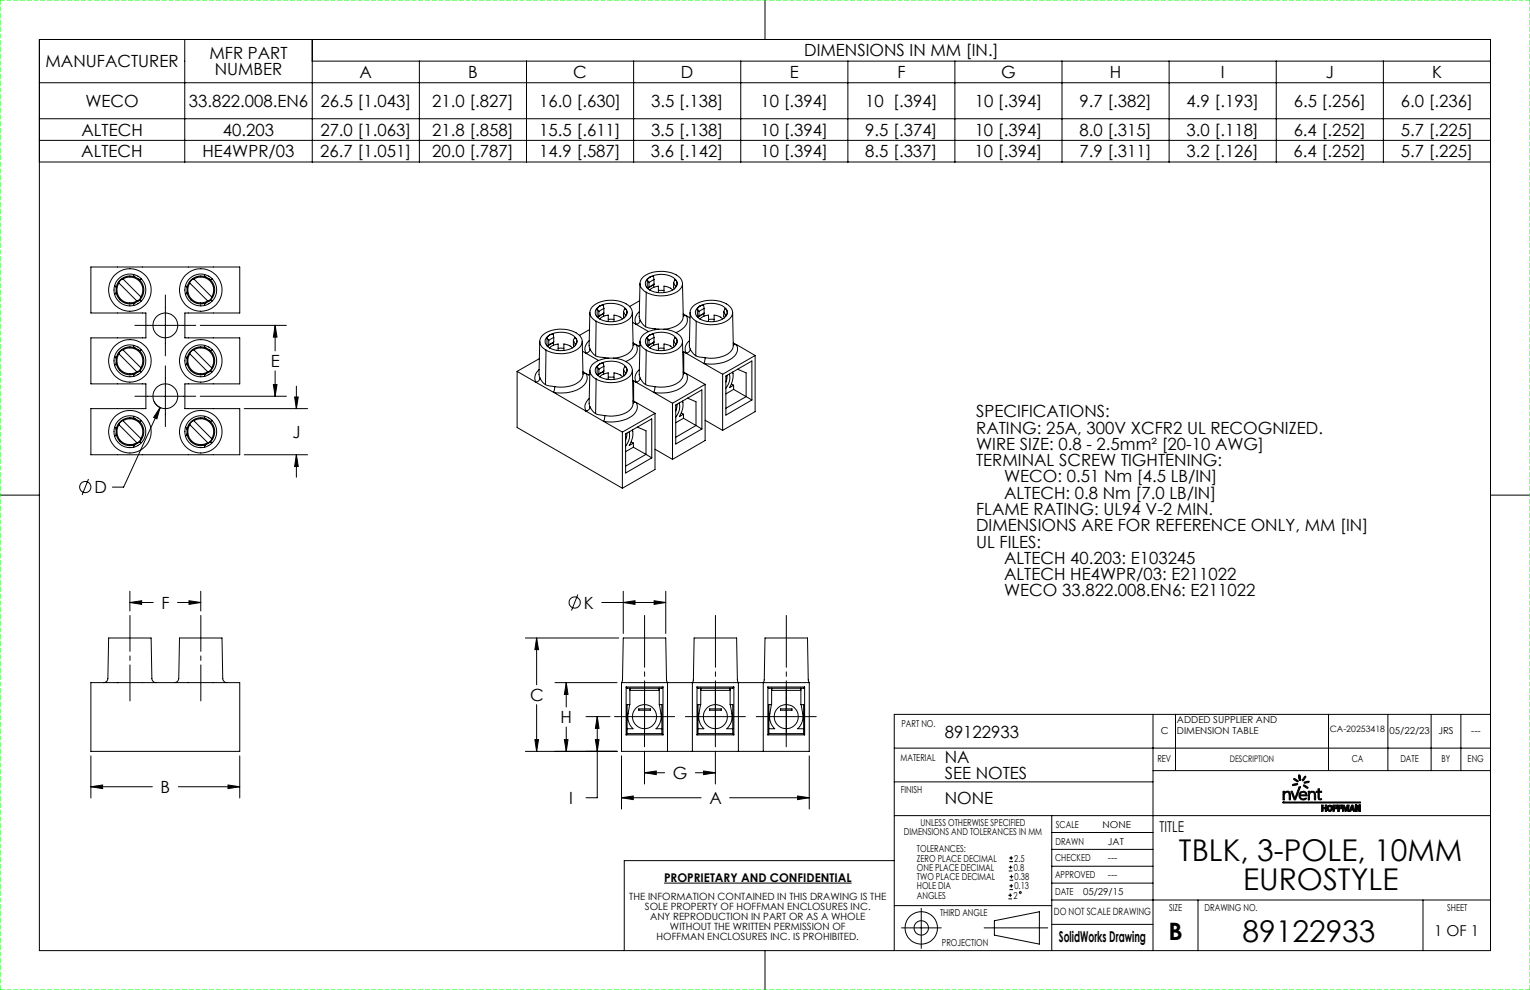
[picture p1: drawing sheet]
<svg xmlns="http://www.w3.org/2000/svg" width="432mm" height="279mm" viewBox="0 0 432 279" stroke-linecap="round" stroke-linejoin="round" font-family="sans-serif">
<g fill="none" stroke="#000" stroke-width=".28">
<path d="M11.1 11.1h409.6v257.2h-409.6zM52.1 11.1v34.6M88.1 11.1v34.6M88.1 17.3h332.6M118.4 17.3v28.4M148.6 17.3v28.4M178.8 17.3v28.4M209.1 17.3v28.4M215.9 0v11.1M239.3 17.3v28.4M269.5 17.3v28.4M299.7 17.3v28.4"/>
<path d="M330 17.3v28.4M360.2 17.3v28.4M390.4 17.3v28.4M11.1 23.4h409.6M11.1 33.5h409.6M11.1 39.6h409.6M11.1 45.7h409.6M25.6 75.4h42.1v12.9h-15.5v7.1h15.5v12.9h-15.5v7h15.5v13h-42.1v-13h15.6v-7h-15.6v-12.9h15.6v-7.1h-15.6zM33.6 79.9a3.6 3.6 0 0 0 .5 4.5 3.6 3.6 0 0 0 4.5 .5M34.7 78.7a3.7 3.7 0 0 1 4.5 .6 3.7 3.7 0 0 1 .6 4.5M34.7 78.7l-.6 .3-.6 .8 5.2 5.2 .8-.6 .3-.6M34.7 78.7l5.1 5.1"/>
<path d="M37.7 77.5v.5l1.8 1 .4-.3M38.1 78.2a3.9 3.9 0 0 0-5.3 3M39.1 78.7a3.9 3.9 0 0 1 0 6.2M53.6 79.9a3.6 3.6 0 0 0 .5 4.5 3.6 3.6 0 0 0 4.5 .5M54.7 78.7l-.6 .3-.6 .8 5.2 5.2 .8-.6 .2-.6M54.7 78.7a3.6 3.6 0 0 1 4.5 .6 3.6 3.6 0 0 1 .5 4.5M54.7 78.7l5 5.1M57.7 77.5v.5l1.8 1 .4-.3M58.1 78.2a3.9 3.9 0 0 0-5.3 3M59.1 78.7a3.9 3.9 0 0 1 0 6.2M181.3 78.4a8.6 8.6 0 0 1 10.8 .2 2.44 2.44 0 0 1-1 3.7 8.6 8.6 0 0 1-9.9-.8 2.22 2.22 0 0 1 .1-3.1zM182.7 79v2.3"/>
<path d="M182.7 79l.5 .7M183.2 79.7v1.3M183.4 78.2a6.3 6.3 0 0 1 7.3 .8l.3 .4M183.4 78.2a2.01 2.01 0 0 0-1.3 2.1 2.01 2.01 0 0 0 1.8 1.8 6.7 6.7 0 0 0 6.8-1l.4-.7-.1-1M183.4 78.2l-.7 .8M183.4 78.2l1-.2 .2 .9M184.6 78.9v1.3M184.6 78.9l-1.4 .8M190.1 79.7v1.4l.2 .4M190.1 79.7l.5 1.2M191 79.4l.1 .7M191 79.4l-.5-.4-.4 .7"/>
<path d="M32.3 80.6l.5 .3v1.9l-.5 .3M32.8 82.4a3.9 3.9 0 0 0 5.3 3.1M33.6 99.9a3.6 3.6 0 0 0 .4 4.5 3.6 3.6 0 0 0 4.6 .5M33.6 99.9l5 5M34.7 98.7a3.7 3.7 0 0 1 4.5 .6 3.7 3.7 0 0 1 .6 4.5M34.7 98.7l-.7 .5-.4 .7M34.7 98.7l5.1 5.1M37.7 97.5v.5l1.8 1 .4-.3M38.1 91.8h17.1M38.1 98.2a3.9 3.9 0 0 0-5.3 3M39.1 98.7a3.9 3.9 0 0 1 0 6.2M39.9 84.9l-.4-.2-1.8 1v.5"/>
<path d="M46.7 83.3v17.1M52.3 80.6l.5 .3v1.9l-.5 .3M52.8 82.4a3.9 3.9 0 0 0 5.3 3.1M53.6 99.9a3.6 3.6 0 0 0 .4 4.5 3.6 3.6 0 0 0 4.6 .5M53.6 99.9l5 5M54.7 98.7a3.6 3.6 0 0 1 4.5 .6 3.6 3.6 0 0 1 .5 4.5M54.7 98.7l-.7 .5-.4 .7M54.7 98.7l5 5.1M56.5 91.8h24.3M57.7 97.5v.5l1.8 1 .4-.3M58.1 98.2a3.9 3.9 0 0 0-5.3 3M59.1 98.7a3.9 3.9 0 0 1 0 6.2"/>
<path d="M59.9 84.9l-.4-.2-1.8 1v.5M77.6 91.8l.6 3.3h-1zM77.6 91.8v7.2M152.3 96.3l-.2 9.4 .3 1M153 94.7a8.4 8.4 0 0 1 10.8 .2 2.44 2.44 0 0 1-1 3.8 9 9 0 0 1-9.6-.5 2.32 2.32 0 0 1-.2-3.5zM154.1 98.8l-.1 9.7M154.4 95.4v2.2M154.4 95.4l.5 .6M154.6 97.6v.3M154.9 97.3l-.3 .3M154.9 96v1.3M155.1 98.2l.9-.7 1.5-.4v1.8"/>
<path d="M155.2 94.5a6.4 6.4 0 0 1 7.3 .9l.2 .3M155.2 94.5a2.04 2.04 0 0 0-1.3 2.1 2.04 2.04 0 0 0 1.7 1.8 6.7 6.7 0 0 0 6.8-.9l.4-1.1-.1-.7M155.2 94.5l-.8 .9M155.2 94.5l.9-.2 .2 .9M156.2 96.7l-1.6 .9M156.2 96.7v.7M156.3 95.2l-1.4 .8M156.3 95.2v1.3M156.3 96.5l-1.4 .8M156.3 96.5l-.1 .2M157.5 98.3h1.6M161.6 98.2l-1.1-.8-1.4-.3v1.8"/>
<path d="M161.8 96.1l.5 1.1M161.8 96.1l.2 1.7M162.3 97.2v.3M162.7 95.7l.1 .7M162.7 95.7l-.5-.4-.4 .8M162.8 96.7l-.5 .5M164.3 96.3l.2 9.4a4.5 4.5 0 0 1-4.5 3.4l-1.4 .2-2-.2M164.4 99.1l1 .6M165.4 99.7l3.5 2M166.3 96.1l-.2 .2a2.7 2.7 0 0 0-.7 3.4M166.4 93l-2.9 1.7M166.5 88.2l-.2 9.5 .2 .8"/>
<path d="M166.5 98.5l.6 1 1 .9M166.5 98.5l-.3 .8-.8 .4M167.2 86.6a8.4 8.4 0 0 1 10.7 .1 2.41 2.41 0 0 1-.9 3.8 8.7 8.7 0 0 1-10-.8 2.22 2.22 0 0 1 .2-3.1zM168.2 90.7l-.1 9.7M168.5 87.2v2.3M168.5 87.2l.5 .7M168.8 89.4v.3M169 87.9v1.3M169 89.2l-.2 .2M169.2 90l1-.7 1.5-.4v1.9M169.3 86.4a6.4 6.4 0 0 1 7.3 .8l.2 .3M169.3 86.4a1.94 1.94 0 0 0-1.3 1.8 1.94 1.94 0 0 0 1.3 1.8"/>
<path d="M169.3 86.4l-.8 .8M169.3 86.4l1-.2 .1 .8M170.4 88.5v.8M170.4 88.5l-1.6 .9M170.4 87v1.4M170.4 88.4l-1.4 .8M170.4 87l-1.4 .9M170.4 88.4v.1M171.7 90.1h1.6M175.7 90l-1-.7-1.4-.4v1.9M176 87.9v1.3l.2 .5M176 87.9l.5 1.1"/>
<path d="M176.1 89.6v.1M176.5 89v.4M176.8 87.5a2.05 2.05 0 0 1-1.4 2.7 7.1 7.1 0 0 1-6.1-.2M176.8 87.5l.2 .8M176.8 87.5l-.5-.4-.3 .8M176.9 88.5l-.4 .5M178.5 88.2l.2 9.3a3.8 3.8 0 0 1-3.2 3.1l-2.4 .5M178.5 91l1 .5M178.6 97l1 .3M178.6 96.8l1 .5M179.5 91.5l3.6 2.1M179.6 97.3a3.1 3.1 0 0 1-1.9 4.2l-1.1 .5"/>
<path d="M179.6 97.3l.6 .4 .4-.2M180.4 88l-.2 .2a2.7 2.7 0 0 0-.7 3.3M180.5 84.9l-2.8 1.6M180.6 96.3l-.2 9.6 .3 .8M180.6 80l-.2 9.5 .3 .9M180.7 90.4l.9 1.4 .6 .4M180.7 90.4l-.4 .7-.8 .4M181.3 94.7a8.4 8.4 0 0 1 10.8 .2 2.44 2.44 0 0 1-1 3.8 9 9 0 0 1-9.6-.5 2.25 2.25 0 0 1-.2-3.5zM182.2 92.2l.9 .4 1.8 .2M182.4 98.8l-.2 9.7M182.4 82.5l-.2 9.7M182.7 95.4v2.2"/>
<path d="M182.7 95.4l.5 .6M182.9 81.3v.2M182.9 97.6v.3M183.2 97.3l-.3 .3M183.2 96v1.3M183.2 81l-.3 .3M183.4 98.2l.9-.7 1.5-.4v1.8M183.4 81.8l.9-.6 1.5-.4v1.8M183.4 94.5a6.4 6.4 0 0 1 7.3 .9l.3 .3M183.4 94.5a2.04 2.04 0 0 0-1.3 2.1 2.04 2.04 0 0 0 1.8 1.8 6.7 6.7 0 0 0 6.8-.9l.4-.7-.1-1.1M183.4 94.5l-.7 .9M183.4 94.5l1-.2 .2 .9"/>
<path d="M184.5 96.7l-1.6 .9M184.5 80.4v.7M184.5 96.7v.7M184.5 80.4l-1.6 .9M184.6 95.2l-1.4 .8M184.6 96.5l-1.4 .8M184.6 95.2v1.3M184.6 96.5l-.1 .2M184.6 80.2l-1.4 .8M184.6 80.2l-.1 .2M184.9 92.8l1 .1M184.9 92.8v.3"/>
<path d="M185.8 98.3h1.6M185.8 82h1.6M189.9 98.2l-1.1-.8-1.4-.3v1.8M189.9 81.8l-.9-.6-1.6-.4v1.8M190.1 96.1l.5 1.1M190.1 96.1v1.3l.2 .4M190.3 81.4v.1M190.3 97.8v.1M190.6 80.9v.3M190.6 97.2v.3M191 95.7l.1 .7M191 95.7l-.5-.4-.4 .8"/>
<path d="M191.1 96.7l-.5 .5M191.1 80.4l-.5 .5M192.6 96.3l.2 9.4a3.8 3.8 0 0 1-3.2 3.1l-2 .4-2.7-.1M192.6 80l.2 9.3a3.8 3.8 0 0 1-3.2 3.2l-2.3 .4M192.8 88.9l.9 .2M192.8 88.6l.9 .5M193 99.3l.7 .4M193 99.3l-.3 .2M193 99.3v5.7M193.7 99.7l4.9 2.9M193.7 89.1a3.1 3.1 0 0 1-1.9 4.2l-1.1 .6M193.7 89.1l1 .6"/>
<path d="M194.6 96.1l-.3 .2a2.7 2.7 0 0 0-.6 3.4M194.8 88.2l-.2 9.5 .2 .8M194.8 98.5l1 1.4 .6 .5M194.8 98.5l-.2 .6-.9 .6M195.5 86.6a8.4 8.4 0 0 1 10.7 .1 2.41 2.41 0 0 1-1 3.8 8.9 8.9 0 0 1-9.5-.5 2.25 2.25 0 0 1-.2-3.4zM196.5 90.7l-.1 9.7M196.8 87.2v2.3M196.8 87.2l.5 .7M197.1 89.4v.3M197.3 89.2l-.2 .2M197.3 87.9v1.3M197.5 90l1-.7 1.5-.4v1.9"/>
<path d="M197.6 86.4a6.5 6.5 0 0 1 7.3 .8l.2 .3M197.6 86.4a1.94 1.94 0 0 0-1.4 1.8 1.94 1.94 0 0 0 1.4 1.8M197.6 86.4l-.8 .8M197.6 86.4l1-.2 .1 .8M198.6 88.5l-1.5 .9M198.6 88.5v.8M198.7 87l-1.4 .9M198.7 87v1.4M198.7 88.4l-1.4 .8M198.7 88.4l-.1 .1M200 90.1h1.5M204 90l-1-.7-1.5-.4v1.9"/>
<path d="M204.3 87.9l.5 1.1M204.3 87.9v1.3l.2 .5M204.4 89.6v.1M204.8 89v.4M205.1 87.5a2.53 2.53 0 0 1-2.4 3.1 7 7 0 0 1-5.1-.6M205.1 87.5l.1 .8M205.1 87.5l-.5-.4-.3 .8M205.2 88.5l-.4 .5M206.8 88.2l.1 9.3a3.7 3.7 0 0 1-3.2 3.1l-1.9 .5-2.8-.1M206.9 97l1 .3M206.9 96.8l1 .5M207.9 97.3a3.1 3.1 0 0 1-1.9 4.2 11.7 11.7 0 0 1-7.4 1.1"/>
<path d="M207.9 97.3l5.2 3M32.3 100.6l.5 .2v2l-.5 .3M32.8 102.4a3.9 3.9 0 0 0 5.3 3.1M33.6 119.9l.2-.6 .8-.7 5.2 5.2M33.6 119.9a3.6 3.6 0 0 0 .4 4.5 3.6 3.6 0 0 0 4.6 .5M33.6 119.9l5 5M34.7 118.7a3.7 3.7 0 0 1 4.5 .6 3.7 3.7 0 0 1 .6 4.5M37.7 117.5v.5l1.8 1 .4-.3M38.1 111.8h17.1M38.1 118.2a3.9 3.9 0 0 0-5.3 3M39.1 118.7a3.9 3.9 0 0 1 0 6.2M39.8 103.8l-.6 .9-.6 .2"/>
<path d="M39.9 105l-.4-.3-1.8 1v.5M43.4 113.2l.8 1.2 1.3 .7M45.2 115l-.9 3.2-.9-.4zM45.2 115l-10.3 22.5h-3.2M46.7 103.3v17.1M52.3 100.6l.5 .2v2l-.5 .3M52.8 102.4a3.9 3.9 0 0 0 5.3 3.1M53.6 119.9a3.6 3.6 0 0 0 .4 4.5 3.6 3.6 0 0 0 4.6 .5M53.6 119.9l5 5M54.7 118.7a3.6 3.6 0 0 1 4.5 .6 3.6 3.6 0 0 1 .5 4.5M54.7 118.7l-.1-.1-.8 .7-.2 .6M54.7 118.7l5 5.1"/>
<path d="M56.5 111.8h24.3M57.7 117.5v.5l1.8 1 .4-.3M58.1 118.2a3.9 3.9 0 0 0-5.3 3M59.1 118.7a3.9 3.9 0 0 1 0 6.2M59.7 103.8l-.2 .6-.6 .5h-.3M59.9 105l-.4-.3-1.8 1v.5M68.9 115.3h17.9M77.2 108.5h1l-.6 3.3zM77.6 104.7v7.1M83.1 112h1.1l-.6 3.3zM83.6 109v6.3M145.9 104.8v15.9l29.7 17.1"/>
<path d="M145.9 104.8l5.3 3.1M151.2 107.9l5 2.8M152.2 104.3l-.3 .2a2.82 2.82 0 0 0-.7 3.4M152.2 101.2l-6.3 3.6M152.4 106.7l.6 1 1 .8M152.4 106.7l-.4 .8-.8 .4M154 108.5l2.6 .6M156.2 110.7l9.2 5.3M156.6 109.1l-.4 1.6M164.5 105.2l.9 .2M164.5 104.9l.9 .5M165.4 116l5 2.9"/>
<path d="M165.4 105.4a3.1 3.1 0 0 1-1.9 4.3 11.3 11.3 0 0 1-7.3 1M165.4 105.4l.7 .4 .3-.2M166.3 112.5l-.2 .2a2.7 2.7 0 0 0-.7 3.3M166.5 104.5l-.2 9.5 .2 .9M166.5 114.9l.6 1 1 .8M166.5 114.9l-.3 .7-.8 .4M167.2 102.9a8.6 8.6 0 0 1 10.7 .1 2.44 2.44 0 0 1-.9 3.8 8.6 8.6 0 0 1-10-.8 2.22 2.22 0 0 1 .2-3.1zM168.1 116.7l2.6 .6M168.1 100.4l2.6 .6M168.2 107l-.1 9.7M168.5 103.5v2.3M168.5 103.5l.5 .7"/>
<path d="M168.8 105.8v.2M169 105.5l-.2 .3M169 104.2v1.3M169.2 106.3l1-.6 1.5-.5v1.9M169.3 102.7a6.4 6.4 0 0 1 7.3 .8l.2 .4M169.3 102.7a2.01 2.01 0 0 0-1.3 2.1 2.01 2.01 0 0 0 1.7 1.8 6.5 6.5 0 0 0 6.9-1l.3-.6-.1-1.1M169.3 102.7l-.8 .8M169.3 102.7l1-.2 .1 .9M170.4 118.9l5.2 3.1M170.4 104.8l-1.6 1M170.4 104.8v.8M170.4 103.4l-1.4 .8"/>
<path d="M170.4 103.4v1.3M170.4 104.7l-1.4 .8M170.4 104.7v.1M170.7 117.3l-.3 1.6M170.7 101l1.1 .1M170.7 101v.2M171.7 106.5h1.6M175.7 106.3l-1-.7-1.4-.4v1.9M176 104.2l.1 1.7M176 104.2l.5 1.1M176.5 105.3v.4M176.8 103.9l.2 .7"/>
<path d="M176.8 103.9l-.5-.5-.3 .8M176.9 104.9l-.4 .4M178.5 104.5l.2 9.3a3.8 3.8 0 0 1-3.2 3.2l-2.7 .4-2.1-.1M178.6 113.4l.2 .1a1.24 1.24 0 0 1 1 1.8 5.3 5.3 0 0 1-4.5 3.4l-2.6 .4-2.3-.2M178.6 113.1l6.3 3.6M178.8 107.5l.7 .4M178.8 107.5l-.3 .1M178.8 107.5v5.7M179.5 107.9l5 2.8M180.4 104.3l-.2 .2a2.7 2.7 0 0 0-.7 3.4M180.7 106.7l.9 1.4 .6 .4M180.7 106.7l-.4 .8-.8 .4"/>
<path d="M182.2 108.5l2.7 .6M184.5 110.7l5.3 3.1M184.9 109.1l-.4 1.6M184.9 116.7l-9.3 5.3M184.9 116.7v15.8l-9.3 5.3M189.8 113.8v15.8M190.7 114.3l7.4-4.3v11.1l-7.4 4.2zM191.1 114.1l-.4 1.9M191.6 113.7a4.2 4.2 0 0 1-.9 4.1M192.3 116.5l.6 .4M192.7 113.2a5.8 5.8 0 0 1-1 4.4l1.2-.7M192.8 105.2l.9 .2"/>
<path d="M192.8 104.9l.9 .5M192.9 116.9v1.1M192.9 118l-2.2 1.3M192.9 118l3.5 2.1M193.7 105.4a3.1 3.1 0 0 1-1.9 4.3 11.3 11.3 0 0 1-7.3 1M193.7 105.4l5.3 3.1M194 112.4l2.4 1v6.7M196.4 100.4l2.6 .6M198.6 102.6l5.3 3M199 101l-.4 1.6M199 108.5l-9.2 5.3M199 108.5v15.8l-9.2 5.3"/>
<path d="M199 118.6l4.9 2.9M203.9 105.6v15.9M204.9 106.1l7.3-4.2v11l-7.3 4.3zM205.2 105.9l-.3 1.9M205.8 105.6a4.2 4.2 0 0 1-.9 4M206.4 108.4l.6 .3M206.8 105a6.2 6.2 0 0 1-.9 4.4l1.1-.7M207 108.7v1.2M207 109.9l-2.1 1.3M207 109.9l3.6 2M208.2 104.2l2.4 1v6.7M210.6 111.9l-5.7 3.3"/>
<path d="M210.6 111.9l1.6 1M213.1 100.3l-9.2 5.3M213.1 100.3v15.9l-9.2 5.3M0 139.7h11.1M25 135.2l-1.8 4.5M32.3 120.6l.5 .2v2l-.5 .3M32.8 122.4a3.9 3.9 0 0 0 5.3 3.1M39.8 123.8l-.6 .9-.6 .2M39.9 125l-.4-.3-1.8 1v.5M52.3 120.6l.5 .2v2l-.5 .3M52.8 122.4a3.9 3.9 0 0 0 5.3 3.1M59.7 123.8l.1 .1-.6 .8-.6 .2"/>
<path d="M59.9 125l-.4-.3-1.8 1v.5M68.9 128.3h17.9M83.6 128.3l.6 3.4h-1.1zM83.6 128.3v6.4M175.6 122v15.8M176.6 122.4l7.3-4.2v11l-7.3 4.3zM176.9 122.2l-.3 1.9M177.5 121.9a4.3 4.3 0 0 1-.9 4M178.1 124.7l.7 .4M178.5 121.3a5.7 5.7 0 0 1-.9 4.4l1.2-.6M178.8 125.1v1.1M178.8 126.2l-2.2 1.3"/>
<path d="M178.8 126.2l3.5 2M179.9 120.5l2.4 1.1v6.6M182.3 128.2l1.6 1M182.3 128.2l-5.7 3.4M184.9 126.8l4.9 2.8M196.4 120.1l1.7 1M196.4 120.1l-5.7 3.3M420.7 139.7h11.1M36.7 170l3.3-.5v1.1zM36.7 166.9v5.5M36.7 170h6.6M50.1 170h6.6"/>
<path d="M53.3 169.5l3.4 .5-3.4 .6zM56.7 166.9v5.5M163.1 167.8l-1.8 4.5M169.8 170h18.1M175.9 170l3.3-.5v1.1zM175.9 166.9v11.9M184.6 169.5l3.3 .5-3.3 .6zM187.9 166.9v11.9M25.6 192.7h42.1v19.4h-42.1zM29.2 192.7a1.13 1.13 0 0 0 1.2-1.2l.3-11.4h12l.2 11.4 .5 1 .7 .2M33.2 192.6l-.1 .1M49.2 192.7a1.2 1.2 0 0 0 1.2-1.2l.3-11.4h12l.2 11.4 .5 1 .7 .2"/>
<path d="M53.2 192.6l-.1 .1M148.3 180.1h26.3M151.4 180.1l.6 3.2h-1zM151.4 180.1v13.2M151.4 198.9v13.2M156.6 192.7h17.5M159.8 192.7l.5 3.3h-1zM159.8 192.7v6.8M175.4 192.7l.3-.8 .2-11.8h12l.2 11.8 .3 .8v19.4M175.4 192.7v19.4h53v-19.4M175.4 192.7h53M176.7 193.9h10.4"/>
<path d="M176.7 193.9l.3 .3h9.8l.3-.3M176.7 193.9v13.5M177.7 198.9l-.4 2.5a4.8 4.8 0 0 0 1.3 4.3h-1.6M177.8 194.2v4.7h-.8v8.1M181.9 193.8v16.9M186 194.2v.6h-8.2M186.1 194.2v4.7h.7v8.1M186.1 198.9a10.1 10.1 0 0 1 .4 4.3l-.3 1.1-1.1 1.4h1.7M187.1 193.9v13.5M196.7 193.9h10.4M196.7 193.9l.3 .3h9.8l.3-.3M196.7 193.9v13.5"/>
<path d="M197.7 198.9l-.4 2.5a4.8 4.8 0 0 0 1.3 4.3h-1.6M197.8 194.2v4.7h-.8v8.1M197.8 194.2v.6h8.2v-.6M201.9 193.8v16.9M206.1 198.9h.7v8.1M206.1 194.2v4.7M206.1 198.9a10.1 10.1 0 0 1 .4 4.3l-.3 1.1-1.1 1.4h1.7M207.1 193.9v13.5M216.7 193.9h10.4M216.7 193.9v13.5M216.7 193.9l.3 .3h9.8l.3-.3M217.7 198.9l-.4 2.5a4.8 4.8 0 0 0 1.4 4.3h-1.7"/>
<path d="M217.8 194.2v4.7h-.8v8.1M221.9 193.8v16.9M226 194.2v.6h-8.2M226 194.2v4.7h.8v8.1M226.1 198.9a10.1 10.1 0 0 1 .4 4.3l-.3 1.1-1.1 1.4h1.7M227.1 193.9v13.5M228.4 192.7l-.3-.8-.2-11.8h-12l-.2 11.8-.3 .8v19.4M25.6 213.3v11.9M67.7 213.3v11.9M148.3 212.1h25.8M151 208.7h1l-.6 3.4zM159.3 208.7h1l-.5 3.4z"/>
<path d="M159.8 205.2v6.9M165.4 202.2h6.8M168 208.7h1.1l-.5 3.4zM168.6 202.2l.5 3.4h-1.1zM168.6 202.2v22.9h-3.2M173.4 202.2h17M175.4 213.3v15M176.7 207.4h10.4M177 207h9.8M177 207l-.3 .4M180.3 200.1h3.3v.3h-3.3zM181.9 218.1l3.3-.5v1z"/>
<path d="M181.9 212v9.3M181.9 218.1h5.7M186.8 207l.3 .4M193.4 202.2h17M195.4 212.1v-19.4l.3-.8 .2-11.8h12l.2 11.8 .3 .8v19.4M196.3 218.1h5.6M196.7 207.4h10.4M197 207h9.8M197 207l-.3 .4M198.6 217.6l3.3 .5-3.3 .5zM200.3 200.1h3.3v.3h-3.3zM201.9 212v9.3"/>
<path d="M206.8 207l.3 .4M213.4 202.2h17M216.7 207.4h10.4M217 207l-.3 .4M217 207h9.8M220.3 200.1h3.2v.3h-3.2zM226.8 207l.3 .4M228.4 213.3v15M252.4 211.1h168.3M325.4 201.6v66.7M325.4 217.5h95.3M331.8 201.6v15.9"/>
<path d="M366.5 218.8l.1-.1-.1 .3zM366.5 219l.2 1.1 .2 .1M366.6 218.7l.3 .1M366.9 218.8l.2 1.1M367.1 219.9v.2M368.1 219.4l.2-.4 .2 .1-.8 1.3-.1-.3 .5-.7M374.9 201.6v15.9M391.7 201.6v15.9M403.9 201.6v15.9M412.3 201.6v15.9M420.7 201.6h-168.3v66.7M25.6 222l3.4-.5v1.1z"/>
<path d="M25.6 222h17.4M50.3 222h17.4M64.3 221.5l3.4 .5-3.4 .6zM175.4 225.1l3.3-.5v1.1zM175.4 225.1h22.5M205.9 225.1h22.5M225.1 224.6l3.3 .5-3.3 .6zM252.4 220.7h73M252.4 230.2h168.3M296.8 234.9h28.6M296.8 239.7h28.6M296.8 230.2v38.1"/>
<path d="M362.1 226.4h.1M362.1 226.4l21.9 .2zM362.1 223.3v2.4M362.1 223.3h.3v.4M362.4 225a1.29 1.29 0 0 1 .7-1.4l.5 .1 .2 .3 .1 1.7M362.4 223.7h.1M362.4 225v.7h-.3M362.5 223.7h.1M362.5 223.7l.7-.4h.5a3 3 0 0 1 .5 2.4M363.9 225.7h.3M364.3 223.3l.2 .3M364.5 223.6l.3 .9"/>
<path d="M364.8 224.5l.5 1.2M364.8 221.5l1.2-.4 .3 .3-1.3 .3zM365.2 220l-.1-.3h.3l1 .7-.1 .3-.4-.2M365.2 220l.7 .5M365.3 225.7h.4M366.3 223.9l-.6 1.8M366.6 222.3l-1.2 2.9-.7-1.9h-.4M366.6 222.1v.1M366.6 222.1h.4l-.7 1.8M366.9 224.3l.3-.5 .5-.2 .6 .2 .2 .5M366.9 224.3h1.6M367.1 220.1l-.2 .1"/>
<path d="M367.9 221.9v-.4h.3l.9 .7v.3l-1.2-.6M368.1 220.7l1.1-.2 .3 .2-1.2 .4-.2-.1zM368.9 224.6l-.3-1-.6-.3-1 .2-.4 .6 .1 1 .5 .6h1l.6-.5-1.2 .3-.5-.3-.2-.6h2M369.6 225.7v-1.4l.2-.6 .4-.1 .5 .1 .2 .3v1.7M369.6 223.7h.1M369.6 223.7v-.4h-.4v2.4h.4M369.6 223.7l.5-.4h.7a3.3 3.3 0 0 1 .5 2.4M370.9 225.7h.4M372 223.6l.1 2 .9 .1M372 223.6h-.5v-.3h.5v-.7h.3v.7h.7v.3h-.7M372.3 223.6v1.6l.2 .2h.5M373 225.4v.3"/>
<path d="M373.4 228.2v.8M373.4 228.2h.6v.8h.4v-1.8h-.4v.7h-.6v-.7h-.4v1.8h.4M374.6 228v.5l.5 .4M374.6 228l.1 .6 .4 .3M375.1 228.9l.3 .1M375.1 227.6h.5v.8l-.2 .2-.3-.1zM375.3 227.2l-.5 .2-.2 .6M375.3 227.2l.6 .3 .2 .5M375.3 227.2l.5 .2 .3 .6M375.3 227.2l-.6 .3-.1 .5M375.6 228.9l-.2 .1M376.1 228l-.2 .6-.3 .3"/>
<path d="M376.1 228l-.1 .5-.4 .4M376.2 227.2h1.2l-.1 .3h-.7v.4h.7v.3h-.7v.8h-.4zM377.5 227.2h1.2v.3h-.7v.4h.6v.3l-.6 .1v.7h-.5zM379.3 227.8v1.2h-.4v-1.8h.5l.2 .6M379.3 227.8l.4 1.1M379.6 227.8l.2 .6 .4-1.2h.5v1.8h-.4M380.3 227.9l-.4 1.1h-.2M380.3 227.8v1.2M380.3 227.8v.1M381.5 228.3l.1-.5 .2 .5h-.3M382 227.6l.4 1.4M382 227.6l-.2-.4h-.4l-.6 1.8h.4l.2-.4h.5l.1 .4h.4"/>
<path d="M382.9 227.9l.6 1.1M382.9 227.9v1.1h-.4v-1.8h.4l.6 1.1v-1.1h.5v1.8M383.5 229h.5M187.4 249.2h52.9M252.4 255.6h44.4M252.4 242.9h-76.2v25.4M260 256.3v11.4M280.6 259.9l12.7-2.6v9.2l-12.7-2.6zM284.6 253.7h1M284.6 252.7h1M284.7 245.8h1M284.7 244.8h1"/>
<path d="M284.8 243.2h1.1M284.8 242.1h1.1M284.9 251.1h1M284.9 250h1M284.9 248.4h1.1M284.9 247.4h1.1M285.1 252.1v1.1M285.2 244.3v1M285.4 241.6v1.1M285.4 249.5v1M285.4 246.9v1M296.8 254h123.9"/>
<path d="M296.8 244.5h28.6M296.8 249.2h28.6M338.1 254v14.3M401.6 254v14.3M215.9 268.3v11.1M254.4 261.9h11.2M277.7 261.9h18M296.8 260.9h28.6"/>
<circle cx="36.7" cy="81.8" r="6"/>
<circle cx="36.7" cy="81.8" r="4.5"/>
<circle cx="46.7" cy="91.8" r="3.5"/>
<circle cx="56.7" cy="81.8" r="6"/>
<circle cx="56.7" cy="81.8" r="4.5"/>
<circle cx="36.7" cy="101.8" r="6"/>
<circle cx="36.7" cy="101.8" r="4.5"/>
<circle cx="46.7" cy="111.8" r="3.5"/>
<circle cx="56.7" cy="101.9" r="6"/>
<circle cx="56.7" cy="101.8" r="4.5"/>
<circle cx="24.1" cy="137.5" r="1.58"/>
<circle cx="36.7" cy="121.9" r="6"/>
<circle cx="36.7" cy="121.8" r="4.5"/>
<circle cx="56.7" cy="121.8" r="6"/>
<circle cx="56.7" cy="121.8" r="4.5"/>
<circle cx="162.2" cy="170" r="1.59"/>
<circle cx="181.9" cy="202.3" r="3.4"/>
<circle cx="201.9" cy="202.3" r="3.4"/>
<circle cx="221.9" cy="202.3" r="3.4"/>
<circle cx="288" cy="251.9" r=".25"/>
<circle cx="260" cy="261.9" r="2.04"/>
<circle cx="260" cy="261.9" r="4.6"/>
</g>
<path d="M431.3 279.4h.5M431.8 278.9v.5l-.4-.4M431.8 279.3l-.1 .1" fill="none" stroke="#c0c0c0" stroke-width=".28"/>
<path d="M0 0v279.4M0 0h431.8M431.8 0v279.4M0 279.4h431.8" fill="none" stroke="#0f0" stroke-width=".28" stroke-dasharray="1.3 .6"/>
<path d="M362.1 223.3v2.4h.3l.1-1.5 .5-.6 .7 .1 .1 1.9 .4 .1v-1.7l-.3-.5-.9-.2-.6 .4v-.4zM367 223.5l-.5 .9 .3 .9 .7 .5 .7-.1 .5-.2 .1-.3-1.3 .3-.6-.7v-.2h2l-.4-1.1-.4-.2zM367.1 223.8l.5-.2h.5l.4 .7h-1.6zM364.8 221.4v.3h.2l1.1-.2 .2-.2-.3-.2zM367.9 221.5v.4l1 .6 .2-.1v-.2l-.8-.6zM368.1 220.7l-.1 .3 .3 .1 1.1-.3 .1-.2-.2-.1zM368.2 219.1l-.7 1 .2 .3 .8-1.1-.1-.3zM366.5 218.8l.2 1.3 .3 .1-.1-1.3zM365.1 219.7l.1 .3 .9 .7 .3-.1-.1-.3zM372 222.6v.7h-.5v.3h.5v1.8l.4 .3h.5l.1-.3-.5 .1-.2-.3v-1.6h.7v-.3h-.7v-.7zM373 227.2v1.8h.4v-.8h.6v.8h.4v-1.8h-.4v.7h-.6v-.7zM374.5 228.1a.85 .85 0 0 0 1.7 0 .85 .85 0 0 0-1.7 0zM375 227.7l.6-.1v.8l-.2 .2-.4-.2zM376.2 227.2v1.8h.4v-.8h.7v-.3h-.7v-.4h.7l.1-.3zM377.5 227.2v1.8h.5v-.7l.6-.1v-.3h-.6v-.4h.7v-.3zM382.5 227.2v1.8h.4v-1.1l.6 1 .5 .1v-1.8h-.5v1.1l-.6-1.1zM362.1 226.4l21.9 .2zM381.4 227.2l-.6 1.8h.4l.1-.4h.6l.1 .4h.4l-.6-1.8zM381.6 227.8l.2 .5h-.3zM364.3 223.3l.9 2.4h.5l1.3-3.6h-.4l-1.2 3.1-.7-1.9zM369.2 223.3v2.4h.4v-1.5l.5-.6 .7 .2 .1 1.9h.4v-1.5l-.2-.7-.9-.2-.6 .4v-.4zM378.9 227.2v1.8h.4v-1.2l.4 1.2h.2l.4-1.2v1.2h.4v-1.8h-.5l-.4 1.2-.4-1.1z" fill-rule="evenodd" fill="#000"/>
<path d="M36.7 197.8v-24.1M56.7 197.8v-24.1" fill="none" stroke="#000" stroke-width=".28" stroke-dasharray="15.2 1.3 1.3 1.3" stroke-dashoffset="5.1"/>
<path d="M181.9 206.8v-33.1M201.9 206.8v-33.1M221.9 206.8v-33.1" fill="none" stroke="#000" stroke-width=".28" stroke-dasharray="15.2 1.3 1.3 1.3" stroke-dashoffset=".6"/>
<path d="M25.6 222l3.4-.5v1.1zM64.3 221.5l3.4 .5-3.4 .6zM36.7 170l3.3-.5v1.1zM53.3 169.5l3.4 .5-3.4 .6zM45.2 115l-1.8 2.8 .9 .4zM77.6 91.8l.6 3.3h-1zM77.2 108.5h1l-.6 3.3zM83.6 128.3l.6 3.4h-1.1zM83.1 112h1.1l-.6 3.3zM175.4 225.1l3.3-.5v1.1zM225.1 224.6l3.3 .5-3.3 .6zM181.9 218.1l3.3-.5v1zM198.6 217.6l3.3 .5-3.3 .5zM175.9 170l3.3-.5v1.1zM184.6 169.5l3.3 .5-3.3 .6zM159.8 192.7l.5 3.3h-1zM159.3 208.7h1l-.5 3.4zM151 208.7h1l-.6 3.4zM151.4 180.1l.6 3.2h-1zM168 208.7h1.1l-.5 3.4zM168.6 202.2l.5 3.4h-1.1z" fill="#000"/>
<g font-size="8.5">
<text x="332.7" y="243">TBLK, 3-POLE, 10MM</text>
<text x="350.8" y="251.2">EUROSTYLE</text>
<text x="350.7" y="265.9">89122933</text>
</g>
<text font-size="6.8" x="329.8" y="265.2">B</text>
<g font-size="4.7">
<text x="59.1" y="16.7">MFR PART</text>
<text x="227" y="15.9">DIMENSIONS IN MM [IN.]</text>
<text x="12.9" y="19">MANUFACTURER</text>
<text x="60.6" y="21.3">NUMBER</text>
<text x="101.5" y="22">A</text>
<text x="132.1" y="22">B</text>
<text x="161.8" y="22">C</text>
<text x="192.2" y="22">D</text>
<text x="222.9" y="22">E</text>
<text x="253.3" y="22">F</text>
<text x="282.6" y="22">G</text>
<text x="313.2" y="22">H</text>
<text x="344.6" y="22">I</text>
<text x="374.2" y="22">J</text>
<text x="404.2" y="22">K</text>
<text x="24.1" y="30.1">WECO</text>
<text x="53.3" y="30.1">33.822.008.EN6</text>
<text x="90.4" y="30.1">26.5 [1.043]</text>
<text x="122" y="30.1">21.0 [.827]</text>
<text x="152.2" y="30.1">16.0 [.630]</text>
<text x="183.7" y="30.1">3.5 [.138]</text>
<text x="214.6" y="30.1">10 [.394]</text>
<text x="244.2" y="30.1">10 [.394]</text>
<text x="275.1" y="30.1">10 [.394]</text>
<text x="304.7" y="30.1">9.7 [.382]</text>
<text x="334.9" y="30.1">4.9 [.193]</text>
<text x="365.1" y="30.1">6.5 [.256]</text>
<text x="395.3" y="30.1">6.0 [.236]</text>
<text x="23" y="38.3">ALTECH</text>
<text x="62.9" y="38.3">40.203</text>
<text x="90.4" y="38.3">27.0 [1.063]</text>
<text x="122" y="38.3">21.8 [.858]</text>
<text x="152.2" y="38.3">15.5 [.611]</text>
<text x="183.7" y="38.3">3.5 [.138]</text>
<text x="214.6" y="38.3">10 [.394]</text>
<text x="244.2" y="38.3">9.5 [.374]</text>
<text x="275.1" y="38.3">10 [.394]</text>
<text x="304.6" y="38.3">8.0 [.315]</text>
<text x="334.9" y="38.3">3.0 [.118]</text>
<text x="365.1" y="38.3">6.4 [.252]</text>
<text x="395.3" y="38.3">5.7 [.225]</text>
<text x="22.9" y="44.4">ALTECH</text>
<text x="57.1" y="44.4">HE4WPR/03</text>
<text x="90.4" y="44.4">26.7 [1.051]</text>
<text x="121.9" y="44.4">20.0 [.787]</text>
<text x="152.2" y="44.4">14.9 [.587]</text>
<text x="183.7" y="44.4">3.6 [.142]</text>
<text x="214.6" y="44.4">10 [.394]</text>
<text x="244.2" y="44.4">8.5 [.337]</text>
<text x="275.1" y="44.4">10 [.394]</text>
<text x="304.6" y="44.4">7.9 [.311]</text>
<text x="334.9" y="44.4">3.2 [.126]</text>
<text x="365.1" y="44.4">6.4 [.252]</text>
<text x="395.3" y="44.4">5.7 [.225]</text>
<text x="76.5" y="103.6">E</text>
<text x="275.5" y="117.7">SPECIFICATIONS:</text>
<text x="82.6" y="123.6">J</text>
<text x="275.5" y="122.3">RATING: 25A, 300V XCFR2 UL RECOGNIZED.</text>
<text x="275.5" y="126.9">WIRE SIZE: 0.8 - 2.5mm² [20-10 AWG]</text>
<text x="275.5" y="131.5">TERMINAL SCREW TIGHTENING:</text>
<text x="283.4" y="136.1">WECO: 0.51 Nm [4.5 LB/IN]</text>
<text x="26.7" y="139.2">D</text>
<text x="283.4" y="140.7">ALTECH: 0.8 Nm [7.0 LB/IN]</text>
<text x="275.5" y="145.3">FLAME RATING: UL94 V-2 MIN.</text>
<text x="275.5" y="149.9">DIMENSIONS ARE FOR REFERENCE ONLY, MM [IN]</text>
<text x="275.5" y="154.5">UL FILES:</text>
<text x="283.4" y="159.1">ALTECH 40.203: E103245</text>
<text x="283.4" y="163.7">ALTECH HE4WPR/03: E211022</text>
<text x="45.6" y="171.8">F</text>
<text x="164.8" y="171.8">K</text>
<text x="283.4" y="168.3">WECO 33.822.008.EN6: E211022</text>
<text x="149.6" y="197.8">C</text>
<text x="158.2" y="204.1">H</text>
<text x="266.6" y="208.2">89122933</text>
<text x="266.6" y="215.4">NA</text>
<text x="189.9" y="219.9">G</text>
<text x="266.6" y="220">SEE NOTES</text>
<text x="45.3" y="223.8">B</text>
<text x="160.6" y="226.9">I</text>
<text x="200.2" y="226.9">A</text>
<text x="266.6" y="227">NONE</text>
</g>
<g font-size="4.2">
<text x="327.3" y="234.8">TITLE</text>
<text x="298.8" y="265.8">SolidWorks Drawing</text>
<text x="404.7" y="264.2">1 OF 1</text>
</g>
<text font-size="3.4" x="187.4" y="248.9">PROPRIETARY AND CONFIDENTIAL</text>
<g font-size="2.8">
<text x="177.6" y="254">THE INFORMATION CONTAINED IN THIS DRAWING IS THE</text>
<text x="182" y="256.9">SOLE PROPERTY OF HOFFMAN ENCLOSURES INC.</text>
<text x="183.5" y="259.7">ANY REPRODUCTION IN PART OR AS A WHOLE</text>
<text x="189.1" y="262.5">WITHOUT THE WRITTEN PERMISSION OF</text>
<text x="297.4" y="258.2">DO NOT SCALE DRAWING</text>
<text x="185.3" y="265.3">HOFFMAN ENCLOSURES INC. IS PROHIBITED.</text>
</g>
<g font-size="2.7">
<text x="254.4" y="205.1">PART NO.</text>
<text x="327.6" y="207.2">C</text>
<text x="332.2" y="204.1">ADDED SUPPLIER AND</text>
<text x="332.2" y="207.2">DIMENSION TABLE</text>
<text x="392.2" y="207.1">05/22/23</text>
<text x="406" y="207.2">JRS</text>
<text x="415.2" y="207.2">---</text>
<text x="254.2" y="214.9">MATERIAL</text>
<text x="326.6" y="215">REV</text>
<text x="381.5" y="215">CA</text>
<text x="395.2" y="215">DATE</text>
<text x="406.8" y="215">BY</text>
<text x="414.2" y="215">ENG</text>
<text x="254.3" y="223.8">FINISH</text>
<text x="259.8" y="233">UNLESS OTHERWISE SPECIFIED</text>
<text x="298" y="233.6">SCALE</text>
<text x="311.1" y="233.6">NONE</text>
<text x="255.1" y="235.6">DIMENSIONS AND TOLERANCES IN MM</text>
<text x="297.9" y="238.4">DRAWN</text>
<text x="312.7" y="238.5">JAT</text>
<text x="258.8" y="245.8">ONE PLACE DECIMAL</text>
<text x="258.8" y="240.5">TOLERANCES:</text>
<text x="258.8" y="243.2">ZERO PLACE DECIMAL</text>
<text x="286.1" y="245.8">0.8</text>
<text x="286.3" y="243.2">2.5</text>
<text x="297.8" y="243.1">CHECKED</text>
<text x="312.7" y="243">---</text>
<text x="258.8" y="248.4">TWO PLACE DECIMAL</text>
<text x="258.8" y="251">HOLE DIA</text>
<text x="286.3" y="251">0.13</text>
<text x="286.3" y="248.4">0.38</text>
<text x="297.8" y="247.8">APPROVED</text>
<text x="312.7" y="247.8">---</text>
<text x="258.8" y="253.7">ANGLES</text>
<text x="286" y="253.7">2</text>
<text x="297.8" y="252.5">DATE</text>
<text x="305.7" y="252.7">05/29/15</text>
<text x="329.9" y="257.1">SIZE</text>
<text x="340" y="257.1">DRAWING NO.</text>
<text x="408.4" y="257.1">SHEET</text>
<text x="265.3" y="258.4">THIRD ANGLE</text>
<text x="265.8" y="267.1">PROJECTION</text>
</g>
<g font-size="2.5">
<text x="375.3" y="206.7">CA-20253418</text>
<text x="347.1" y="215">DESCRIPTION</text>
</g>
</svg>
